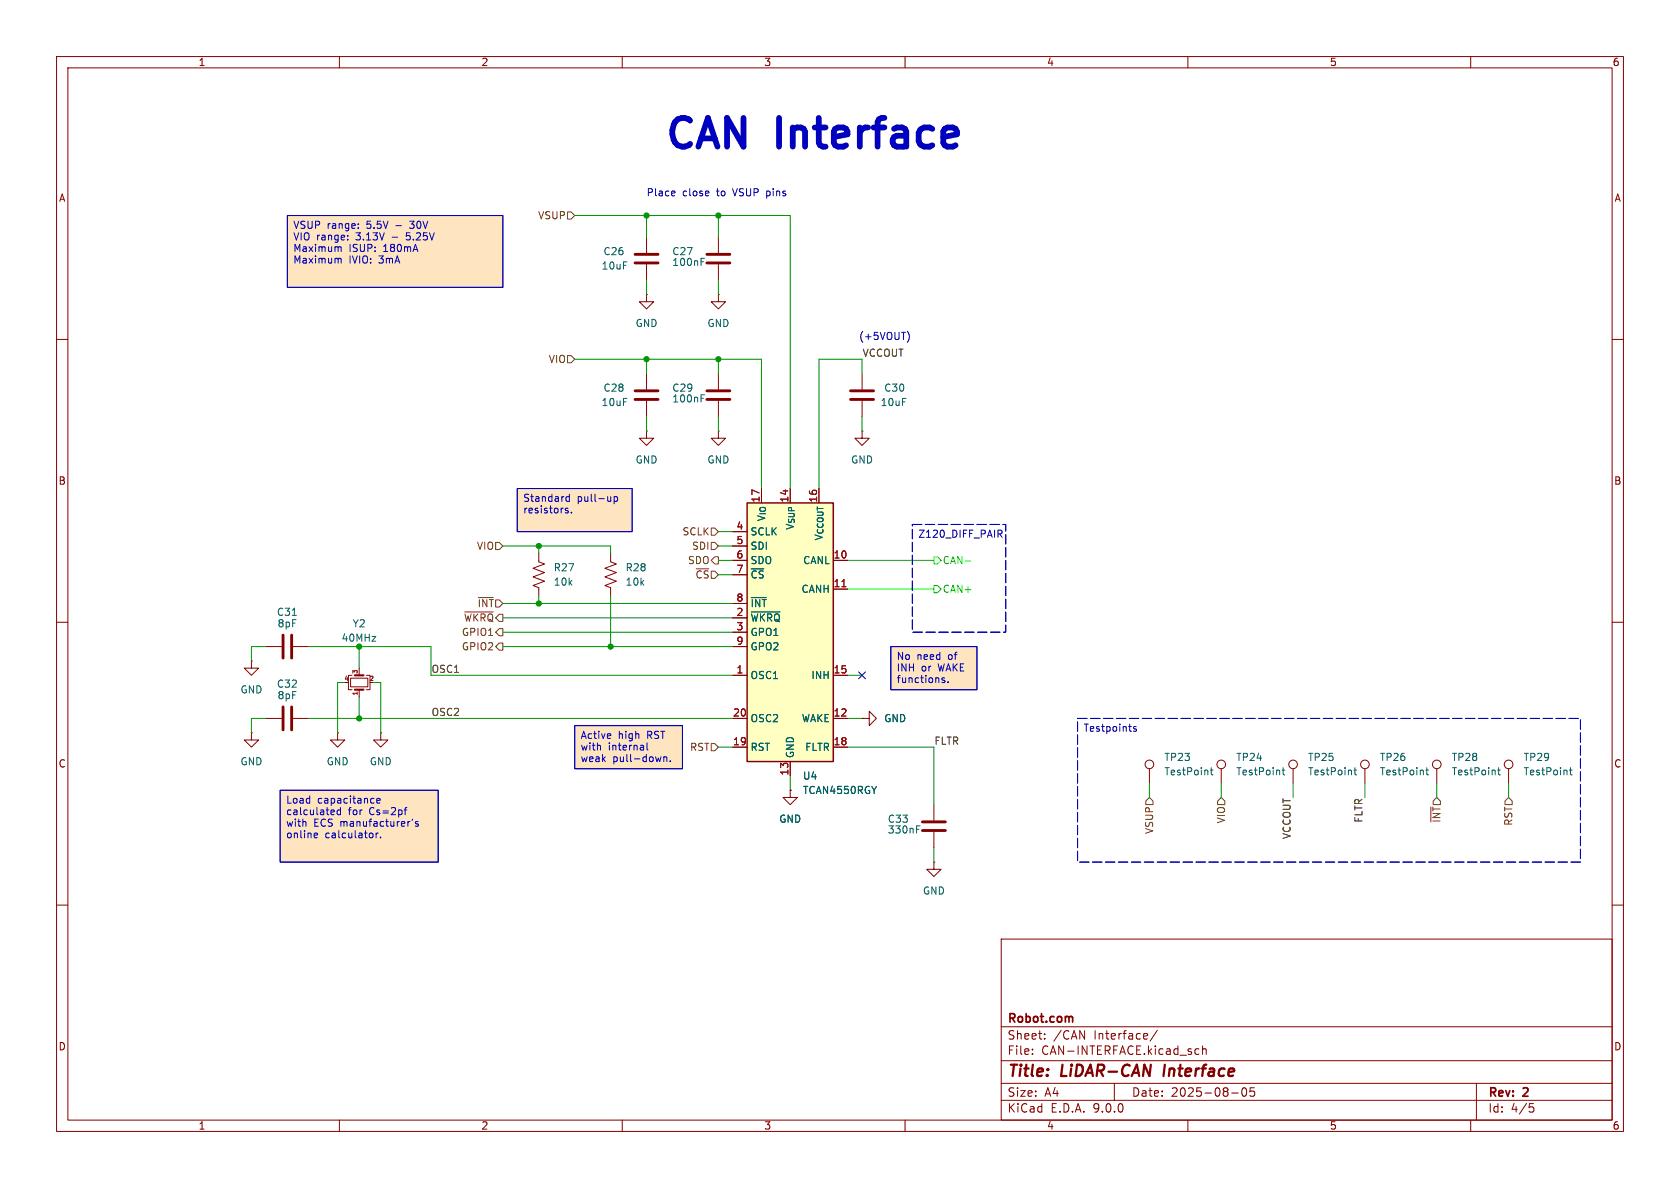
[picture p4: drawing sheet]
<svg xmlns="http://www.w3.org/2000/svg" width="297mm" height="210mm" viewBox="0 0 297 210" stroke-linecap="round" stroke-linejoin="round" font-family="sans-serif">
<g fill="none" stroke="#840000" stroke-width=".18">
<path d="M10 10h277v190h-277zM12 12h273v186h-273zM60 10v2M110 10v2M160 10v2M210 10v2M260 10v2M10 60h2M285 60h2M10 110h2M285 110h2M10 160h2"/>
<path d="M177 166h108v32h-108zM285 160h2M60 198v2M110 198v2M160 198v2M177 194.5h108M177 191.5h108M177 187.5h108M177 181.5h108M182.5 186.3v.1M182.5 185.5v.1M184.7 183.6v.1"/>
<path d="M184.7 182.8v.1M197 191.5v3M204.6 182.1l-1.3 2M210 198v2M211.4 186.3h.6M211.4 185.5h.6M212.6 185.5l.2-.1 .4 .1v.9M212.6 184.9v1.5M217.7 193.2h1.2M219.7 192.4l.2-.1a.81 .81 0 0 1 .6 .6 .81 .81 0 0 1-.3 .8l-.2 .1a.81 .81 0 0 1-.3-1.4zM221.7 192.3h-.7v.7l.2-.1h.5l.1 .3-.1 .5-.2 .1-.5-.1M260 198v2"/>
<path d="M261 191.5v6.5M270.4 195.1h.7M270.5 195.7h.4l.3 .3-.2 .5-.5 .1"/>
</g>
<path d="M205.9 188.2l-.2 2" fill="none" stroke="#840000" stroke-width=".4"/>
<path d="M189.4 179.7l.2 .2v.8" fill="none" stroke="#840000" stroke-width=".3"/>
<g fill="#ffe5bf">
<path d="M101.6 128.3h19v7.6h-19z"/>
<path d="M91.4 86.4h20.4v7.6h-20.4z"/>
<path d="M50.8 38.1h38.1v12.7h-38.1z"/>
<path d="M49.5 139.7h28v12.7h-28z"/>
<path d="M157.5 114.3h15.2v7.6h-15.2z"/>
</g>
<g fill="none" stroke="#840000" stroke-width=".18">
<path d="M114.3 41.9v2.8M114.3 46.7v2.8M152.4 76.2v1.3h1.3l-1.3 1.2-1.3-1.2h1.3M152.4 76.2h.1M152.4 66v2.8M152.4 70.9v2.8M95.2 97.8v1.5l1.1 .4-2.1 .8 2.1 .7-2.1 .8 2.1 .7-2.1 .8 1 .4v1.5M107.9 97.8v1.5l1.1 .4-2.1 .8 2.1 .7-2.1 .8 2.1 .7-2.1 .8 1 .4v1.5M67.3 129.5v1.3h1.3l-1.3 1.3-1.3-1.3h1.3M67.3 129.5h.1M152.4 127h1.3v-1.3l1.2 1.3-1.2 1.3v-1.3M152.4 127h.1"/>
<path d="M228.6 135.9v2.5M165.1 152.4v1.3h1.3l-1.3 1.2-1.3-1.2h1.3M165.1 152.4h.1"/>
<circle cx="228.6" cy="135.1" r=".76"/>
</g>
<path d="M239.4 136.1h.4M239.5 135.7v1.1l.3 .2" fill="none" stroke="#006464" stroke-width=".18"/>
<path d="M112.3 45h4M112.3 46.5h4M150.4 69.1h4M150.4 70.6h4" fill="none" stroke="#840000" stroke-width=".51"/>
<path d="M132.1 88.9h15.2v45.7h-15.2z" fill="#ffffc2"/>
<path d="M132.1 88.9h15.2v45.7h-15.2z" fill="none" stroke="#840000" stroke-width=".25"/>
<g fill="none" stroke="#840000" stroke-width=".18">
<path d="M114.3 52.1v1.2h1.3l-1.3 1.3-1.3-1.3h1.3M114.3 52.1h.1M127 52.1v1.2h1.3l-1.3 1.3-1.3-1.3h1.3M127 52.1h.1M127 41.9v2.8M127 46.7v2.8M114.3 76.2v1.3h1.3l-1.3 1.2-1.3-1.2h1.3M114.3 76.2h.1M114.3 66v2.8M114.3 70.9v2.8M127 76.2v1.3h1.3l-1.3 1.2-1.3-1.2h1.3M127 76.2h.1"/>
<path d="M127 66v2.8M127 70.9v2.8M129.5 99.1h2.6M129.5 94h2.6M129.5 96.5h2.6M134.6 86.4v2.5M147.3 99.1h2.6M44.4 116.8v1.3h1.3l-1.3 1.3-1.2-1.3h1.2M44.4 116.8h.1M47 114.3h2.8M51.8 114.3h2.8M62 119.9h3v1.5h-3z"/>
<path d="M62.2 119.4h-.6v2.5h.6M63.5 118.1v1.3M64.8 119.4h.6v2.5h-.6M129.5 114.3h2.6M129.5 119.4h2.6M129.5 101.6h2.6M129.5 106.7h2.6M129.5 109.2h2.6M129.5 111.8h2.6M147.3 104.1h2.6M147.3 119.4h2.6M44.4 129.5v1.3h1.3l-1.3 1.3-1.2-1.3h1.2"/>
<path d="M44.4 129.5h.1M47 127h2.8M51.8 127h2.8M59.7 129.5v1.3h1.3l-1.3 1.3-1.3-1.3h1.3M59.7 129.5h.1M63.5 121.9v1.3M129.5 127h2.6M129.5 132.1h2.6M139.7 139.7v1.3h1.3l-1.3 1.2-1.3-1.2h1.3M139.7 139.7h.1M139.7 134.6v2.6M147.3 127h2.6"/>
<path d="M147.3 132.1h2.6M152.4 127h.1M203.2 135.9v2.5M215.9 135.9v2.5M241.3 135.9v2.5M254 135.9v2.5M266.7 135.9v2.5M165.1 142.2v2.8M165.1 147.1v2.8"/>
<circle cx="203.2" cy="135.1" r=".76"/>
<circle cx="215.9" cy="135.1" r=".76"/>
<circle cx="241.3" cy="135.1" r=".76"/>
<circle cx="254" cy="135.1" r=".76"/>
<circle cx="266.7" cy="135.1" r=".76"/>
</g>
<path d="M148.8 103.7h.8" fill="none" stroke="#a90000" stroke-width=".18"/>
<g fill="none" stroke="#006464" stroke-width=".18">
<path d="M123.9 46.3h.5M123.9 45.7h.6M123.9 70.4h.5M123.9 69.8h.6M51.7 108.8h.7M132.8 105.6h2.7M132.8 108.2h5.1M214 136.1h.4M214.1 135.7v1.1l.3 .2M226.7 136.1h.4M226.8 135.7v1.1l.3 .2M252.1 136.1h.4"/>
<path d="M252.2 135.7v1.1l.3 .2M264.8 136.1h.4M264.9 135.7v1.1l.3 .2M277.5 136.1h.4M277.6 135.7v1.1l.3 .2M162 146.6h.5M162 146h.6"/>
</g>
<path d="M125 46.5h4M125 45h4M112.3 70.6h4M112.3 69.1h4M125 70.6h4M125 69.1h4M50 112.3v4M51.6 112.3v4M50 125v4M51.6 125v4M163.1 146.8h4M163.1 145.3h4" fill="none" stroke="#840000" stroke-width=".51"/>
<path d="M62.7 119.4h1.6M62.7 121.9h1.6" fill="none" stroke="#840000" stroke-width=".38"/>
<g fill="none" stroke="#725600" stroke-width=".18">
<path d="M100.3 37.5h.7l.6 .6-.6 .6h-.7zM100.3 62.9h.7l.6 .6-.6 .6h-.7zM87.6 95.9h.7l.6 .6-.6 .7h-.7zM125.7 95.9h.7l.6 .6-.6 .7h-.7zM125.7 93.3h.7l.6 .7-.6 .6h-.7zM126.4 98.4h.6v1.3h-.6l-.7-.6zM82.1 108.2h5.1M84.6 105.6h2.6M87.6 114.3l.7-.6h.6v1.2h-.6zM88.3 111.1h.6v1.3h-.6l-.7-.6zM125.7 131.4h.7l.6 .7-.6 .6h-.7zM203.2 141l.6 .6v.6h-1.2v-.6z"/>
<path d="M215.9 141l.6 .6v.6h-1.2v-.6zM253 142.7v2.6M266.7 141l.6 .6v.6h-1.2v-.6z"/>
</g>
<path d="M149.9 99.1h15.2M165.1 98.4h.6l.7 .7-.7 .6h-.6zM170.7 99.2h.9M149.9 104.1h15.2M165.1 103.5h.6l.7 .6-.7 .7h-.6z" fill="none" stroke="#0f0" stroke-width=".18"/>
<g fill="none" stroke="#009600" stroke-width=".18">
<path d="M101.6 38.1h38.1v48.3M114.3 38.1v3.8M127 38.1v3.8M114.3 49.5v2.6M127 49.5v2.6M101.6 63.5h33v22.9M114.3 63.5v2.5M114.3 73.7v2.5M127 63.5v2.5M127 73.7v2.5M152.4 66v-2.5h-7.6v22.9M152.4 73.7v2.5"/>
<path d="M88.9 96.5h19v1.3M95.2 96.5v1.3M127 96.5h2.5M127 99.1h2.5M127 94h2.5M47 114.3h-2.6v2.5M54.6 114.3h21.6v5.1h53.3M63.5 114.3v3.8M88.9 114.3h40.6M88.9 106.7h40.6M88.9 111.8h40.6M88.9 109.2h40.6"/>
<path d="M95.2 105.4v1.3M107.9 105.4v8.9M127 101.6h2.5M149.9 119.4h2.5M47 127h-2.6v2.5M54.6 127h74.9M61 120.7h-1.3v8.8M63.5 123.2v3.8M66 120.7h1.3v8.8M127 132.1h2.5M139.7 137.2v2.5M149.9 132.1h15.2v10.1"/>
<path d="M149.9 127h2.5M203.2 138.4v2.6M215.9 138.4v2.6M228.6 138.4v2.6M241.3 138.4v2.6M254 138.4v2.6M266.7 138.4v2.6M165.1 149.9v2.5"/>
</g>
<path d="M151.8 118.8l1.2 1.2M153 118.8l-1.2 1.2" fill="none" stroke="#000084" stroke-width=".18"/>
<g fill="none" stroke="#0000c2" stroke-width=".18">
<path d="M50.8 38.1h38.1v12.7h-38.1zM63.3 39.6v.1M119.2 33.8l.1 .3-.6 .1M119.3 34.6h-.1M59.8 45.7h.5v.8M60.3 43.8v.7M61.5 42.3v.1M63.3 40.3v.1M69.3 41.9h1M160.4 58.6a1.46 1.46 0 0 1 0 1.9M91.4 86.4h20.4v7.6h-20.4zM100 90.2l.4 .1 .1 .2-.2 .2-.4-.1"/>
<path d="M100 89.9h.4M100.1 88.4l.2 .2h.4M100.7 87.4v1.2M100.7 87.8h-.4l-.2 .2M101 90.6v.1M108 87.8v.8M108 88.5l-.2 .1M108.6 87.8h.3l.3 .2-.1 .6h-.5M108.6 87.8v1.3M176.4 93.7h.5l.3 .3-.2 .3-.6 .1M176.7 94.4l.5 .6M157.5 114.3h15.2v7.6h-15.2z"/>
<path d="M167 119.9l-.3-.1-.2 .2 .1 .2 .4 .1v.3h-.5M49.5 139.7h28v12.7h-28zM101.6 128.3h19v7.6h-19zM107.9 129.8l.1 .2-.6 .1M114.4 131.3v1.1l.2 .2M116.9 133.8l-.3 .8M117.3 133.8v.8M117.3 133.9l.2-.1h.3l.1 .8M118.5 134.5v.1M167.6 120.5v.2M200.9 128.5l-.3-.1-.2 .2v.2l.5 .1v.3h-.5M55.7 147.3h.4v.3l-.6 .1"/>
<path d="M56.1 148l-.4 .1M59 144h-.1M59.1 143.4v.1l-.6 .1M59.7 143.3v.6l.1 .1h.4M60.2 142.7v1.3M66 141.1l.1 .1M66.1 141.9l-.1 .1M66.5 147.3v.8M66.6 141.6l.6-.2v-.2l-.4-.1-.2 .2 .1 .6h.5M66.9 147.3l-.4 .2M67.3 148v.1M71.4 143.2h.5"/>
<path d="M71.9 142.7l-.3 .2M72.4 145.2h.1M73 144.8l-.2 .2M73.9 145.3l-.3-.1-.2 .2 .1 .2 .4 .1v.3h-.5"/>
</g>
<path d="M161.3 92.7h16.5v19.1h-16.5zM190.5 127h88.9v25.4h-88.9z" fill="none" stroke="#0000c2" stroke-width=".18" stroke-dasharray="1.7 .6"/>
<g fill="#009600" stroke="#009600" stroke-width=".18">
<circle cx="107.9" cy="114.3" r=".46"/>
<circle cx="127" cy="38.1" r=".46"/>
<circle cx="114.3" cy="38.1" r=".46"/>
<circle cx="95.2" cy="106.7" r=".46"/>
<circle cx="127" cy="63.5" r=".46"/>
<circle cx="114.3" cy="63.5" r=".46"/>
<circle cx="63.5" cy="127" r=".46"/>
<circle cx="63.5" cy="114.3" r=".46"/>
<circle cx="95.2" cy="96.5" r=".46"/>
</g>
<g font-size="7.1" fill="#0000c2">
<text x="116.9" y="27.7">CAN</text>
<text x="137.5" y="27.7">Interface</text>
</g>
<g font-size="2.8" fill="#840000">
<text x="178" y="190.9">Title:</text>
<text x="187.7" y="190.9">LiDAR-CAN</text>
<text x="206.6" y="190.9">Interface</text>
</g>
<g font-size="2.1" fill="#840000">
<text x="178" y="184">Sheet:</text>
<text x="178" y="181.2">Robot.com</text>
<text x="186.2" y="184">/CAN</text>
<text x="193.5" y="184">Interface/</text>
<text x="178" y="186.7">File:</text>
<text x="184.1" y="186.7">CAN-INTERFACE.kicad_sch</text>
<text x="178" y="196.9">KiCad</text>
<text x="178" y="194.1">Size:</text>
<text x="184.7" y="194.1">A4</text>
<text x="185.7" y="196.9">E.D.A.</text>
<text x="193.3" y="196.9">9.0.0</text>
<text x="200" y="194.1">Date:</text>
<text x="207" y="194.1">2025-08-05</text>
<text x="263" y="194.3">Rev:</text>
<text x="263" y="196.9">Id:</text>
<text x="267.1" y="196.9">4/5</text>
<text x="269.4" y="194.3">2</text>
</g>
<g font-size="1.8" fill="#840000">
<text x="35" y="11.9">1</text>
<text x="85" y="11.9">2</text>
<text x="135" y="11.9">3</text>
<text x="185" y="11.9">4</text>
<text x="235" y="11.9">5</text>
<text x="285" y="11.9">6</text>
<text x="10.3" y="35.9">A</text>
<text x="285.3" y="35.9">A</text>
<text x="10.3" y="85.9">B</text>
<text x="285.3" y="85.9">B</text>
<text x="10.3" y="135.9">C</text>
<text x="285.3" y="135.9">C</text>
<text x="10.3" y="185.9">D</text>
<text x="285.3" y="185.9">D</text>
<text x="35" y="199.9">1</text>
<text x="85" y="199.9">2</text>
<text x="135" y="199.9">3</text>
<text x="185" y="199.9">4</text>
<text x="235" y="199.9">5</text>
<text x="285" y="199.9">6</text>
</g>
<g font-size="1.8" fill="#0000c2">
<text x="114.2" y="34.9">Place</text>
<text x="120.6" y="34.9">close</text>
<text x="126.8" y="34.9">to</text>
<text x="129.9" y="34.9">VSUP</text>
<text x="136" y="34.9">pins</text>
<text x="51.8" y="40.8">VSUP</text>
<text x="57.8" y="40.8">range:</text>
<text x="64.9" y="40.8">5.5V</text>
<text x="70.2" y="40.8">-</text>
<text x="72.9" y="40.8">30V</text>
<text x="51.8" y="42.8">VIO range:</text>
<text x="51.8" y="44.9">Maximum</text>
<text x="51.8" y="46.9">Maximum</text>
<text x="61.7" y="44.9">ISUP:</text>
<text x="61.7" y="46.9">IVIO:</text>
<text x="63" y="42.8">3.13V</text>
<text x="67.1" y="46.9">3mA</text>
<text x="67.9" y="44.9">180mA</text>
<text x="72.3" y="42.8">5.25V</text>
<text x="151.8" y="60.3">(+5VOUT)</text>
<text x="92.4" y="89">Standard</text>
<text x="102" y="89">pull-up</text>
<text x="92.4" y="91.1">resistors.</text>
<text x="162.2" y="95.4">Z120_DIFF_PAIR</text>
<text x="158.4" y="117">No</text>
<text x="158.4" y="119">INH</text>
<text x="162.1" y="117">need</text>
<text x="162.9" y="119">or</text>
<text x="166" y="119">WAKE</text>
<text x="167.7" y="117">of</text>
<text x="158.4" y="121.1">functions.</text>
<text x="102.6" y="130.9">Active</text>
<text x="109.3" y="130.9">high</text>
<text x="114.5" y="130.9">RST</text>
<text x="191.5" y="129.7">Testpoints</text>
<text x="102.6" y="133">with</text>
<text x="102.6" y="135">weak</text>
<text x="107.5" y="133">internal</text>
<text x="108.3" y="135">pull-down.</text>
<text x="50.5" y="142.4">Load</text>
<text x="56.1" y="142.4">capacitance</text>
<text x="50.5" y="144.4">calculated</text>
<text x="50.5" y="146.5">with</text>
<text x="50.5" y="148.5">online</text>
<text x="55.5" y="146.5">ECS manufacturer's</text>
<text x="57.5" y="148.5">calculator.</text>
<text x="61.6" y="144.4">for</text>
<text x="65.4" y="144.4">Cs=2pf</text>
</g>
<g font-size="1.8" fill="#725600">
<text x="95" y="39">VSUP</text>
<text x="96.9" y="64.4">VIO</text>
<text x="120.6" y="94.8">SCLK</text>
<text x="84.2" y="97.4">VIO</text>
<text x="121.5" y="99.9">SDO</text>
<text x="122.3" y="97.4">SDI</text>
<text x="84.3" y="107.5">~{INT}</text>
<text x="122.9" y="102.5">~{CS}</text>
<text x="81.6" y="112.6">GPIO1</text>
<text x="81.9" y="110.1">~{WKRQ}</text>
<text x="81.6" y="115.2">GPIO2</text>
<text x="121.9" y="132.9">RST</text>
<text x="204.1" y="147.5" transform="rotate(-90 204.1 147.5)">VSUP</text>
<text x="216.8" y="145.7" transform="rotate(-90 216.8 145.7)">VIO</text>
<text x="254.9" y="145.5" transform="rotate(-90 254.9 145.5)">~{INT}</text>
<text x="267.6" y="146.1" transform="rotate(-90 267.6 146.1)">RST</text>
</g>
<g font-size="1.8" fill="#006464">
<text x="106.3" y="47.9">10uF</text>
<text x="106.6" y="45.3">C26</text>
<text x="118.8" y="47.2">100nF</text>
<text x="118.8" y="45.3">C27</text>
<text x="112.3" y="58">GND</text>
<text x="125" y="58">GND</text>
<text x="106.3" y="72">10uF</text>
<text x="106.6" y="69.4">C28</text>
<text x="118.8" y="71.3">100nF</text>
<text x="118.8" y="69.4">C29</text>
<text x="155.6" y="72">10uF</text>
<text x="156.2" y="69.4">C30</text>
<text x="112.3" y="82.1">GND</text>
<text x="125" y="82.1">GND</text>
<text x="150.4" y="82.1">GND</text>
<text x="132.6" y="94.8">SCLK</text>
<text x="135.5" y="92.3" transform="rotate(-90 135.5 92.3)">V_{IO}</text>
<text x="140.6" y="93.8" transform="rotate(-90 140.6 93.8)">V_{SUP}</text>
<text x="145.6" y="95.7" transform="rotate(-90 145.6 95.7)">V_{CCOUT}</text>
<text x="97.8" y="101.2">R27</text>
<text x="110.5" y="101.2">R28</text>
<text x="132.6" y="97.4">SDI</text>
<text x="132.6" y="99.9">SDO</text>
<text x="141.9" y="99.9">CANL</text>
<text x="97.8" y="103.7">10k</text>
<text x="110.5" y="103.7">10k</text>
<text x="132.6" y="102.5">~{CS}</text>
<text x="132.6" y="107.5">~{INT}</text>
<text x="141.6" y="105">CANH</text>
<text x="48.9" y="109.1">C31</text>
<text x="49" y="111.1">8pF</text>
<text x="60.3" y="113.6">40MHz</text>
<text x="62.2" y="111.1">Y2</text>
<text x="132.6" y="110.1">~{WKRQ}</text>
<text x="132.6" y="112.6">GPO1</text>
<text x="132.6" y="115.2">GPO2</text>
<text x="42.4" y="122.8">GND</text>
<text x="48.9" y="121.8">C32</text>
<text x="49" y="123.8">8pF</text>
<text x="132.6" y="120.2">OSC1</text>
<text x="143.3" y="120.2">INH</text>
<text x="132.6" y="127.9">OSC2</text>
<text x="141.6" y="127.9">WAKE</text>
<text x="156.2" y="127.9">GND</text>
<text x="42.4" y="135.5">GND</text>
<text x="57.7" y="135.5">GND</text>
<text x="65.3" y="135.5">GND</text>
<text x="132.6" y="132.9">RST</text>
<text x="140.6" y="134.1" transform="rotate(-90 140.6 134.1)">GND</text>
<text x="142.3" y="132.9">FLTR</text>
<text x="205.7" y="137.3">TestPoint</text>
<text x="205.7" y="134.7">TP23</text>
<text x="218.4" y="137.3">TestPoint</text>
<text x="218.4" y="134.7">TP24</text>
<text x="231.1" y="137.3">TestPoint</text>
<text x="231.1" y="134.7">TP25</text>
<text x="243.8" y="137.3">TestPoint</text>
<text x="243.8" y="134.7">TP26</text>
<text x="256.5" y="137.3">TestPoint</text>
<text x="256.5" y="134.7">TP28</text>
<text x="269.2" y="137.3">TestPoint</text>
<text x="269.2" y="134.7">TP29</text>
<text x="141.9" y="140.6">TCAN4550RGY</text>
<text x="141.9" y="138">U4</text>
<text x="137.7" y="145.6">GND</text>
<text x="156.9" y="147.5">330nF</text>
<text x="156.9" y="145.6">C33</text>
<text x="163.1" y="158.3">GND</text>
</g>
<g font-size="1.8" fill="#0f0f0f">
<text x="152.4" y="63.2">VCCOUT</text>
<text x="76.2" y="119">OSC1</text>
<text x="76.2" y="126.7">OSC2</text>
<text x="165.1" y="131.7">FLTR</text>
<text x="228.3" y="148.4" transform="rotate(-90 228.3 148.4)">VCCOUT</text>
<text x="241" y="145.5" transform="rotate(-90 241 145.5)">FLTR</text>
</g>
<g font-size="1.8" fill="#a90000">
<text x="134.4" y="88.9" transform="rotate(-90 134.4 88.9)">17</text>
<text x="139.4" y="88.9" transform="rotate(-90 139.4 88.9)">14</text>
<text x="144.5" y="88.9" transform="rotate(-90 144.5 88.9)">16</text>
<text x="130.1" y="93.7">4</text>
<text x="130.1" y="96.3">5</text>
<text x="130.1" y="98.8">6</text>
<text x="130.1" y="101.3">7</text>
<text x="147.3" y="98.8">10</text>
<text x="130.1" y="106.4">8</text>
<text x="147.3" y="103.9">11</text>
<text x="130.1" y="109">2</text>
<text x="130.1" y="111.5">3</text>
<text x="130.1" y="114">9</text>
<text x="130.1" y="119.1">1</text>
<text x="147.3" y="119.1">15</text>
<text x="129.5" y="126.7">20</text>
<text x="129.5" y="131.8">19</text>
<text x="147.3" y="126.7">12</text>
<text x="147.3" y="131.8">18</text>
<text x="139.4" y="137.2" transform="rotate(-90 139.4 137.2)">13</text>
</g>
<g font-size="1.8" fill="#0f0">
<text x="166.6" y="99.9">CAN-</text>
<text x="166.6" y="105">CAN+</text>
</g>
<g font-size="1.1" fill="#a90000">
<text x="63.2" y="119.3" transform="rotate(-90 63.2 119.3)">3</text>
<text x="60.8" y="120.4">4</text>
<text x="63.2" y="123.1" transform="rotate(-90 63.2 123.1)">1</text>
<text x="65.2" y="120.4">2</text>
</g>
</svg>
